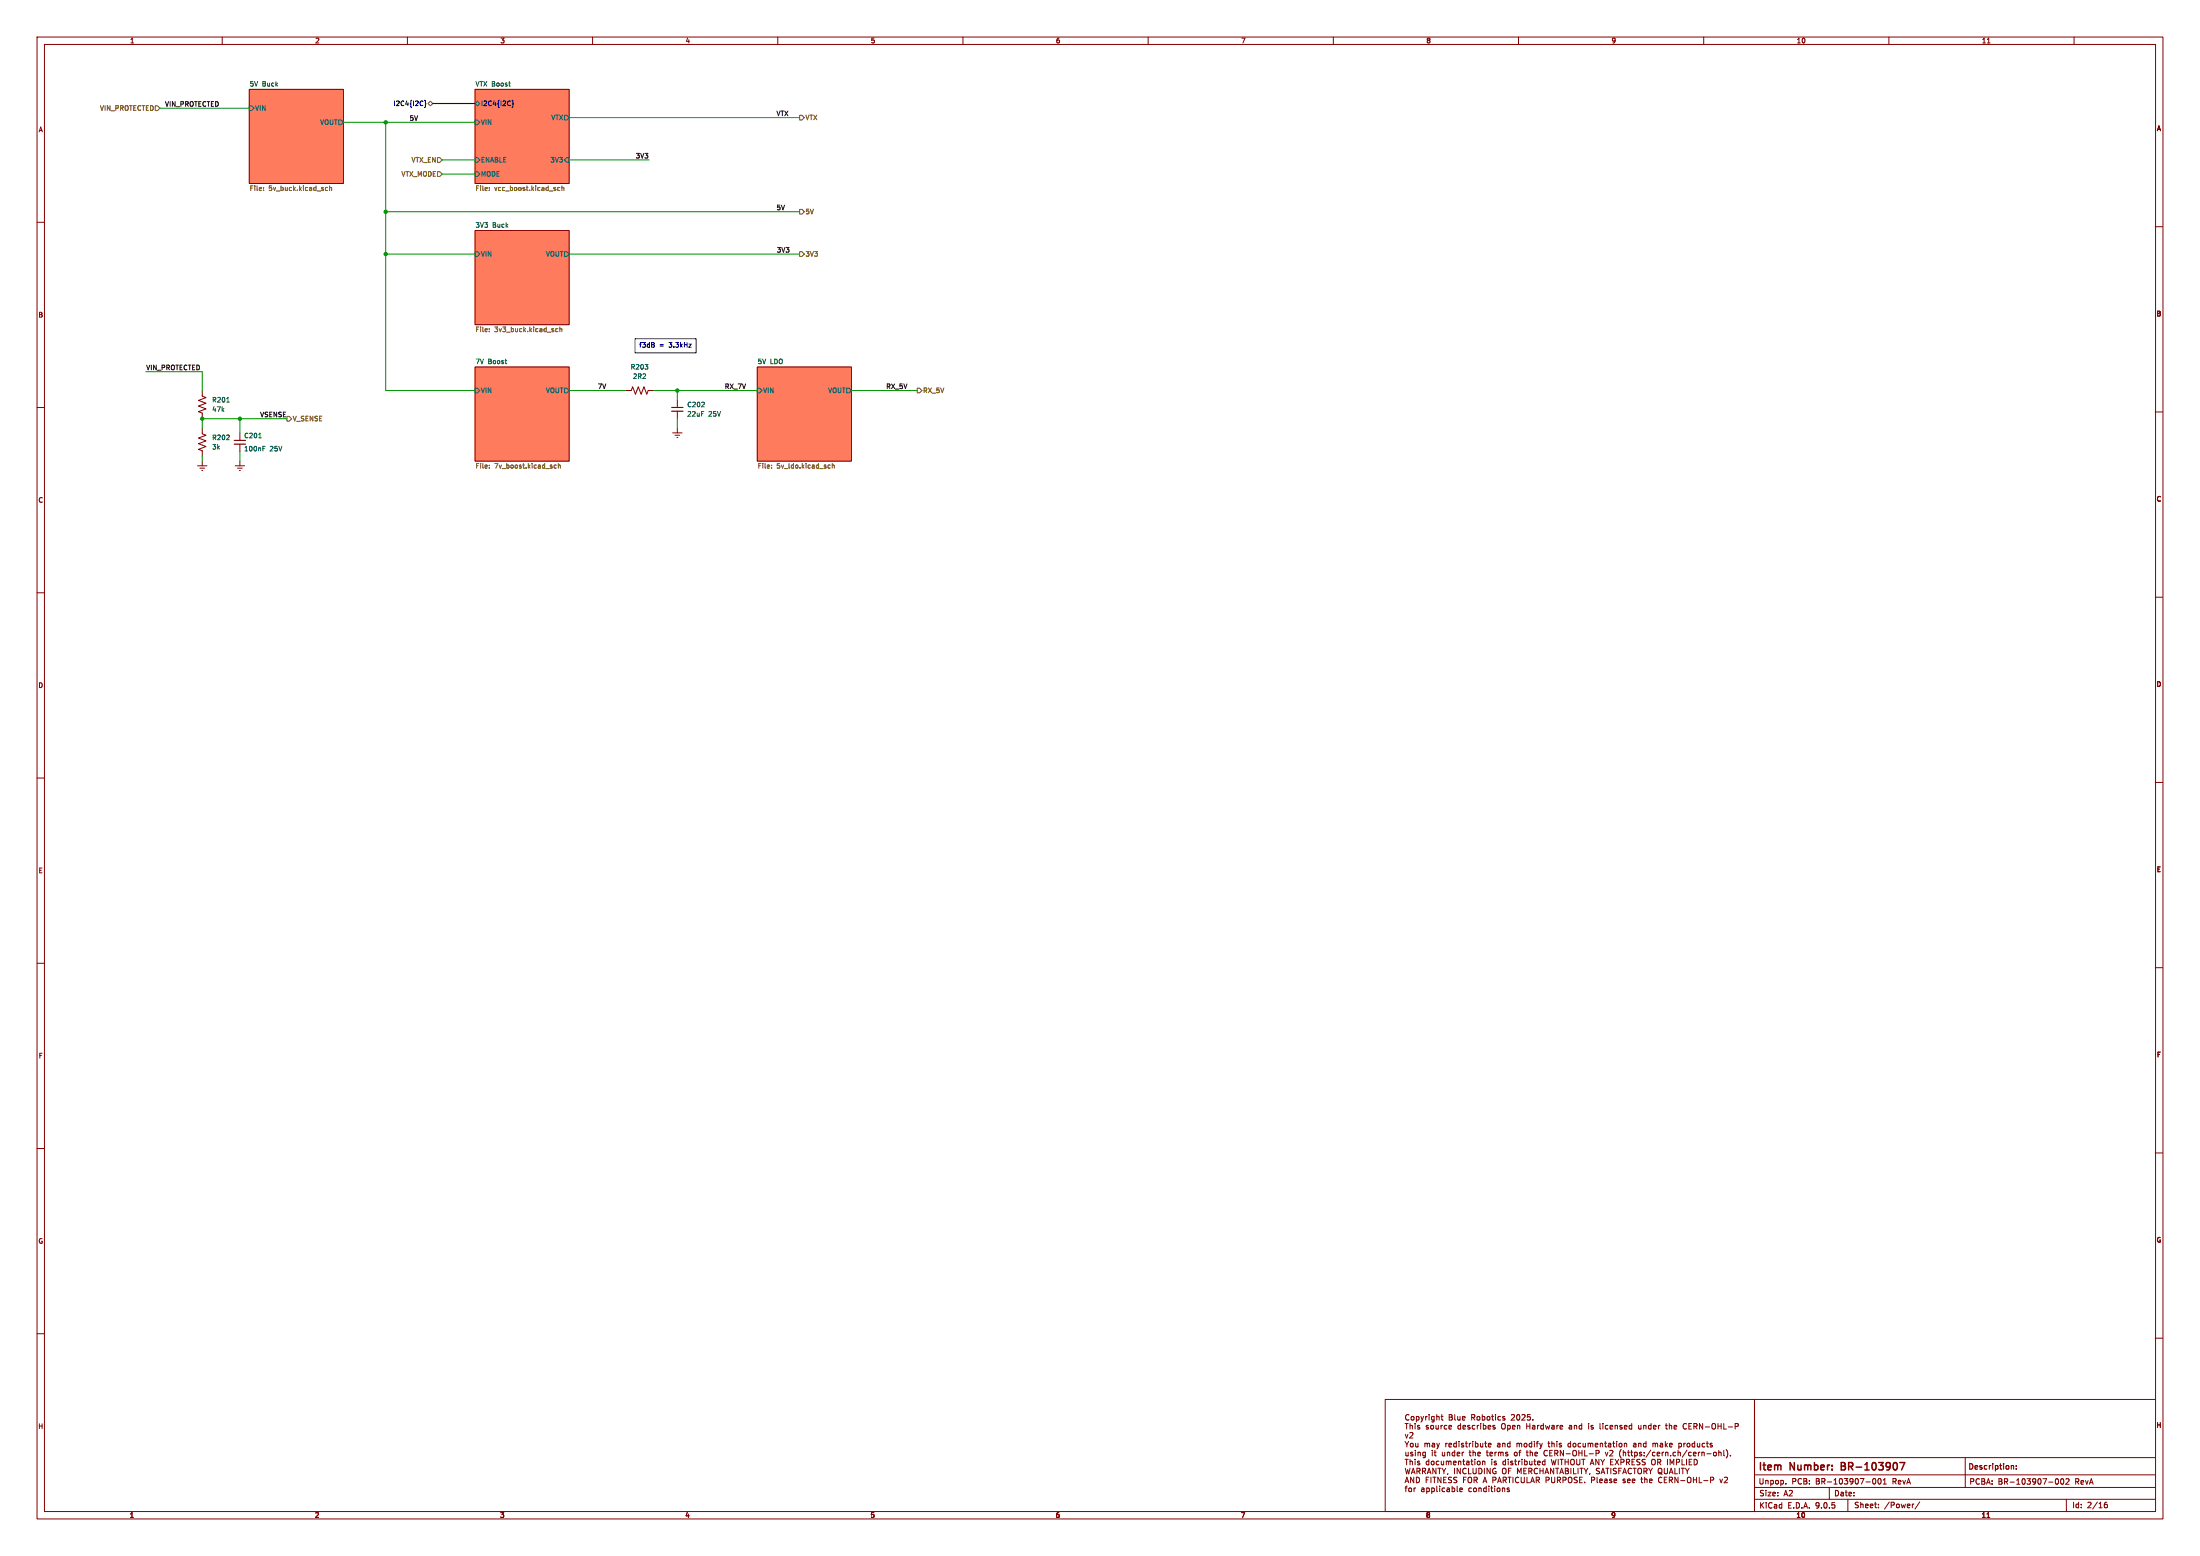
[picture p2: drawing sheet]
<svg xmlns="http://www.w3.org/2000/svg" width="594mm" height="420mm" viewBox="0 0 594 420" stroke-linecap="round" stroke-linejoin="round" font-family="sans-serif">
<g fill="none" stroke="#840000" stroke-width=".27">
<path d="M10 10h574v400h-574zM12 12h570v396h-570zM60 10v2M110 10v2M160 10v2M210 10v2M260 10v2M310 10v2M360 10v2M410 10v2M460 10v2M510 10v2"/>
<path d="M536.6 11.6h.7M560 10v2M67.3 24.1h25.4v25.4h-25.4zM128.3 24.1h25.4v25.4h-25.4zM10 60h2M128.3 62.2h25.4v25.4h-25.4zM581.9 61.2h2M128.3 99.1h25.4v25.4h-25.4zM204.5 99.1h25.4v25.4h-25.4zM10 110h2M54.6 105.4v1.5l1 .4-2 .8 2 .7-2 .8 2 .8-2 .7 1 .4v1.5M54.6 115.6v1.5l1 .4-2 .7 2 .8-2 .8 2 .7-2 .8 1 .4v1.5"/>
<path d="M64.8 116.8v2.1M64.8 119.9v2M168.9 105.4h1.5l.4-1 .8 2 .7-2 .8 2 .8-2 .7 2 .4-1h1.5M181.6 116.8h2.5M182.2 117.5h1.3M182.8 118.1h.2M182.9 108v2M182.9 111v2M182.9 115.6v1.2M581.9 111.2h2M53.3 125.7h2.6M54 126.4h1.2"/>
<path d="M54.5 127h.2M54.6 124.5v1.2M63.5 125.7h2.5M64.1 126.4h1.3M64.6 127h.3M64.8 124.5v1.2M10 160h2M581.9 161.2h2M10 210h2M581.9 211.2h2M10 260h2M581.9 261.2h2"/>
<path d="M10 310h2M581.9 311.2h2M10 360h2M374 377.7h99.7v30.3h-99.7zM473.7 377.7h108.2M473.7 377.7v30.3M581.9 361.2h2M379.4 384.2h.8M379.4 389.1l.5 .7M379.4 387.1l.4 1 .3-1M379.4 396.3l.4 1.5 .3-1.1 .3 1.1 .3-1.5M379.5 399.8h.7"/>
<path d="M379.8 384.2v1.5M379.8 393.9v1.5M379.9 389.8v.8M380.4 389.1l-.5 .7M380.4 382a.67 .67 0 0 0-.9 .6 .67 .67 0 0 0 .9 .6M380.6 386.8l.6-.2 .3 .5-.9 1h.9M380.7 384.2v1.5M380.7 393.9v1.5M380.7 384.9l.6-.1 .1 .9M380.9 389.7l.2-.1 .4 .1-.1 .8-.5-.1zM380.9 394.4l-.2 .1M381.1 397.8l.5-1.5 .5 1.5"/>
<path d="M381.1 382.4l.4-.1 .3 .3v.4l-.3 .3-.5-.3zM381.1 394.4l.3 .2v.8M381.2 397.4h.7M381.7 398.7v1.5l-.8-1.5v1.5M382.1 384.2v.2M382.1 384.7v1M382.1 394.4v1M382.2 389.6l.1 .9 .6-.1M382.4 382.4l.5-.1 .2 .3-.1 .6h-.6M382.4 382.3v1.5M382.4 398.7a.76 .76 0 0 1 .9 .8 .76 .76 0 0 1-.9 .7zM382.6 397.1l.7-.1 .1-.6-.8-.1v1.5"/>
<path d="M382.9 389.6v1M382.9 397.1l.5 .7M382.9 394.4l-.2 .2 .1 .2 .5 .2 .1 .2-.3 .2-.4-.1M383.1 394.4l.2 .1M383.3 384.8l-.4-.1-.2 .2 .1 .3 .5 .1v.4h-.6M383.6 382.3l.4 1M384 383.3l-.4 .5M384.1 397.1l.7-.1 .1-.6-.8-.1v1.5M384.4 382.3l-.4 1M384.4 397.1l.5 .7M384.7 389.7l.4-.1 .3 .2M384.7 389.6v1"/>
<path d="M384.9 382.3v1M385.1 399.4h.5M385.4 382.3l-.5 .3M385.4 389.8l.2-.2h.3l.1 1M385.4 389.8v.8M385.4 397.8l.5-1.5 .5 1.5M385.4 394.4l-.3 .3v.4l.3 .3 .4-.1M385.5 397.4h.7M385.6 384.8l-.3-.1-.2 .2v.3l.5 .1v.4h-.5M385.6 394.4l.2 .1M385.8 398.7h-.7v1.5M385.8 393.9v1.5"/>
<path d="M385.9 381.8v.2M385.9 382.3v1M386.4 398.7v1.5M386.4 384.9l.2-.2 .4 .2-.1 .8-.5-.1zM386.7 389.6h.6l.1 1M386.7 394.4l-.3 .3v.4l.3 .3 .5-.3v-.4l-.3-.3M386.9 398.7h.8M387.2 382.4l-.4-.1-.3 .3 .1 .6h.6M387.2 382.3v1.2l-.3 .3-.3-.1M387.3 398.7v1.5M387.4 389.9l-.8 .3 .3 .4 .5-.1M387.7 396.3v1.5l-.8-1.5v1.5"/>
<path d="M387.7 384.7l.1 1 .6-.1M387.9 389.6l.4 1M387.9 382.5l.6-.1 .1 .9M387.9 381.8v1.5M388.1 394.4l-.3 .3v.4l.3 .3 .4-.1M388.2 396.3h.9M388.3 390.6l-.4 .5M388.4 394.4l.1 .1M388.4 384.7v1M388.6 389.6l-.3 1M388.6 396.3v1.5M389.1 382.3h.5"/>
<path d="M389.1 384.7v1M389.1 398.7v1.5l-.9-1.5v1.5M389.1 394.4l.1 .9 .6-.1M389.3 381.8v1.3l.3 .2M389.4 396.3l.5 .8M389.4 392l.1 .9 .6-.1M389.5 384.7l-.4 .3M389.8 394.4v1M389.8 399.4h.5M389.9 397.1v.7M390.1 392v1M390.4 389.6v1"/>
<path d="M390.4 396.3l-.5 .8M390.5 394.5l.4-.1 .2 .2M390.5 394.4v1M390.5 398.7h-.7v1.5h.7M390.6 384.8l-.4-.1-.3 .3 .2 .7h.5M390.8 389.6l-.4 .2M390.9 397.7l-.1 .3M391.1 394.6l.3-.2 .3 .1 .1 .9M391.1 394.6v.8M391.2 385.2l.7-.1v-.3l-.5-.1-.2 .2 .1 .8h.6M391.2 390.1l.7-.2v-.3h-.5l-.2 .2 .1 .7h.6M391.3 381.8h.5l.3 .3-.3 .4 .3 .2v.3l-.2 .3h-.6z"/>
<path d="M391.3 382.5h.5M391.9 398.8l-.8 .1v.4l.7 .3 .1 .3-.3 .3-.5-.1M392.4 394.9l.7-.2v-.2l-.5-.1-.2 .2 .1 .7h.6M392.7 396.3v1.5M392.8 381.8v1.3l.2 .2M393.2 389.6h-.4l-.3 .2 .1 .7h.6M393.2 389.1v1.5M393.4 398.8l-.8 .1v.4l.6 .3 .2 .3-.3 .3-.6-.1M393.6 382.3v.9h.6M393.8 394.5h.6v.9M393.8 394.4v1M393.9 389.1v.1"/>
<path d="M393.9 389.6v1M394.2 382.3v1M394.3 396.3v1.5l-.9-1.5v1.5M394.4 384.8l-.5-.1-.3 .3 .2 .7h.6M394.4 384.2v1.5M394.9 382.8l.7-.1-.1-.3-.4-.1-.2 .2v.7h.6M394.9 394.4h.6M395 385.2l.7-.1-.1-.3-.4-.1-.2 .2 .1 .8h.5M395.1 393.9v1.3l.4 .2M395.1 389.6h-.3l-.2 .2v.2l.5 .1v.4h-.5M395.1 399.4h.5M395.6 389.6h.6"/>
<path d="M395.9 389.1v1.2l.3 .3M395.9 396.4a.67 .67 0 0 0-1 .7 .67 .67 0 0 0 1 .6M395.9 398.7h-.8v1.5M396 394.5h.6v.9M396.4 398.9l.3-.2a.5 .5 0 0 1 .7 .5v.5a.5 .5 0 0 1-.5 .5 .5 .5 0 0 1-.5-.5zM396.5 396.3v1.5h.7M396.6 392h.6M396.6 394.7l-.7 .3 .2 .4 .5-.1M396.7 389.6v1M396.9 384.8l-.4-.1-.2 .2 .1 .3 .5 .1v.4h-.6M397.1 394.4h.6M397.1 389.6l-.4 .2"/>
<path d="M397.4 393.9v1.3l.3 .2M397.4 382.6l.7-.1v-.5l-.7-.2v1.5M397.6 389.1v.1M397.6 389.6v1M397.7 382.6l.5 .7M397.7 396.3v1.2l.3 .3 .6-.3v-1.2M398 399.5l.7-.1 .1-.5-.8-.2v1.5M398.1 394h.1M398.2 393.9v.1M398.2 394.4v1M398.2 384.8l-.4-.1-.3 .3 .1 .7h.6M398.3 394h-.1"/>
<path d="M398.4 389.6h.4l.3 .2-.2 .7h-.5M398.4 389.1v1.5M398.4 399.5l.5 .7M398.9 384.7v1M398.9 394.5l.2-.1 .5 .1-.1 .8-.6-.1zM398.9 382.4l.4-.1 .3 .3v.4l-.3 .3-.5-.3zM399.3 384.7l-.4 .3M399.3 396.3a.76 .76 0 0 1 .9 .8 .76 .76 0 0 1-.9 .7zM399.7 389.6l.1 .9 .6-.1M399.8 384.2v.2M399.8 384.7v1M400.2 382.4l.4-.1 .3 .3-.1 .6h-.6"/>
<path d="M400.2 381.8v1.5M400.3 394.5h.6v.9M400.3 394.4v1M400.4 389.6v1M400.5 384.8l.4-.1 .3 .3-.1 .7h-.6M400.5 384.2v1.5M400.6 399.8h.7M400.8 396.3v1.5M400.9 389.6h.5M401.1 389.1v1.2l.3 .3M401.6 382.4l.4-.1 .3 .3v.4l-.3 .3-.5-.3zM401.8 385.2l.7-.1-.1-.3-.4-.1-.2 .2 .1 .8h.5"/>
<path d="M401.9 390.1l.7-.2-.1-.3h-.4l-.2 .2v.7h.6M402.4 396.3v1.5l-.9-1.5v1.5M402.7 382.3h.6M402.7 394h.1M402.8 393.9v.1M402.8 394.4v1M402.9 394h-.1M402.9 381.8v1.3l.4 .2M403.1 399.5l.7-.1 .1-.5-.8-.2v1.5M403.6 384.8l-.3-.1-.2 .2v.3l.5 .1v.4h-.5M403.8 381.8v.2M403.8 382.3v1"/>
<path d="M403.9 396.4a.68 .68 0 0 0-.9 .7 .68 .68 0 0 0 .9 .6v-.5h-.3M404 394.5l-.4-.1-.2 .2 .1 .2 .5 .2v.3h-.6M404.4 389.6h.5l.1 1M404.5 399.8h.7M405 389.9l-.7 .3 .2 .4 .5-.1M405.1 382.4l-.4-.1-.3 .3 .2 .6h.5M405.6 384.3l.2-.1a.5 .5 0 0 1 .6 .5v.5a.5 .5 0 0 1-.5 .5 .5 .5 0 0 1-.5-.5zM405.7 389.7l.6-.1 .1 1M405.7 389.6v1M405.7 396.5l.3-.2a.5 .5 0 0 1 .6 .5v.5a.5 .5 0 0 1-.5 .5 .5 .5 0 0 1-.5-.5zM405.9 399.5l.7-.1v-.5l-.7-.2v1.5M406.2 399.5l.5 .7"/>
<path d="M406.3 382.4l-.4-.1-.2 .2 .1 .2 .5 .2v.3h-.6M406.5 394.5l-.4-.1-.3 .3 .1 .6h.6M406.5 393.9v1.5M407.1 392h-.4l-.2 .2 .1 .2 .5 .1v.4h-.6M407.1 384.8l.4-.1 .3 .3-.2 .7h-.5M407.1 384.7v1.5M407.1 398.7h.9M407.2 393.9v.1M407.2 394.4v1M407.3 397h.5M407.6 398.7v1.5M407.7 389.6h-.4l-.3 .2 .1 .7h.6"/>
<path d="M407.7 389.1v1.5M408 396.3h-.7v1.5M408.1 382l.5-.2 .3 .4-.9 1.1h.9M408.4 385.2l.7-.1-.1-.3-.4-.1-.2 .2v.8h.6M408.4 394.5l-.3-.1-.2 .2v.2l.5 .2v.3h-.5M408.5 398.7v1.5M408.9 394.4h.6M408.9 392.1l.2-.1 .5 .1-.1 .8-.6-.1zM409.1 393.9v1.3l.4 .2M409.6 389.7l.4-.1 .2 .2M409.6 389.6v1M409.6 382l.3-.2a.8 .8 0 0 1 .5 .8 .8 .8 0 0 1-.5 .7l-.4-.6z"/>
<path d="M409.7 384.9l.6-.1 .1 .9M409.7 384.7v1M409.7 397.8v-1.5l.5 1.1 .5-1.1v1.5M410 394.4v1M410.1 392h.5M410.1 398.9a.67 .67 0 0 0-1 .6 .67 .67 0 0 0 1 .6M410.2 389.8l.2-.2h.4l.1 1M410.2 389.8v.8M410.4 394.4l-.4 .3M410.6 391.5l-.3 .2v1.3M410.7 398.7v1.2l.3 .3 .6-.3v-1.2M410.9 393.9v.1"/>
<path d="M410.9 394.4v1M410.9 382l.6-.2 .3 .4-.9 1.1h.9M411.4 397h.5M411.6 389.7l.2-.1 .4 .1-.1 .8-.5-.1zM411.6 394.5l.5-.1 .3 .3-.2 .6h-.6M411.6 393.9v1.5M412.1 392h.5M412.1 396.3h-.7v1.5h.7M412.2 384.2v1.5M412.2 384.9h.9M412.3 391.5v1.3l.3 .2M412.3 398.7v1.5h.7"/>
<path d="M412.8 397.1l.7-.1 .1-.6-.8-.1v1.5M413 394.4l.1 .9 .5-.1M413.1 384.2v1.5M413.1 392.1l.6-.1 .1 1M413.1 391.5v1.5M413.1 381.8h-.7v.7h.7v.7l-.2 .1-.5-.1M413.1 397.1l.5 .7M413.4 399.8h.7M413.6 389.6h-.5l-.2 .2 .1 .7h.6M413.6 389.1v1.5M413.6 394.4v1M413.8 384.8h.6v.9"/>
<path d="M413.9 383.2v.1M414.1 394.4h.6M414.3 389.1v.1M414.3 389.6v1M414.4 393.9v1.3l.3 .2M414.4 392.5l.7-.2v-.3h-.5l-.2 .2 .1 .7h.6M414.4 385.1l-.7 .3 .2 .3h.5M414.8 389.6h.6M414.8 399.5l.7-.1 .1-.5-.8-.2v1.5M415.1 394.9l.8-.2-.1-.2-.4-.1-.3 .2 .1 .7h.6M415.1 384.7v1M415.1 396.4a.67 .67 0 0 0-.9 .7 .67 .67 0 0 0 .9 .6"/>
<path d="M415.1 399.5l.5 .7M415.4 389.1l-.4 .2v1.3M415.6 384.7l-.5 .3M415.7 389.6l.4 1M415.8 397h.8M415.8 396.3v1.5M416.1 390.6l-.4 .5M416.4 389.6l-.3 1M416.6 396.3v1.5M416.7 384.8l-.4-.1-.3 .3 .1 .7h.6M416.7 384.2v1.5M417.1 394.5l-.4-.1-.3 .3 .2 .6h.5"/>
<path d="M417.1 393.9v1.5M417.1 397.8l.5-1.5 .5 1.5M417.3 384.7l.3 1 .3-.7 .2 .7 .3-1M417.3 397.4h.7M417.4 399.5l.7-.1 .1-.5-.8-.2v1.5M417.8 391.6a.67 .67 0 0 0-1 .6 .67 .67 0 0 0 1 .6M417.9 389.6h.6M418.1 389.1v1.2l.4 .3M418.4 392.2h.5M418.9 393.9l.3 1.5 .3-1.1 .3 1.1 .3-1.5M418.9 398.7v1.2l.3 .3 .6-.3v-1.2M419 389.7l.6-.1v1"/>
<path d="M419 389.1v1.5M419 384.8h.6v.9M419.1 391.5h-.7v1.5h.7M419.5 396.3v1.5l-.9-1.5v1.5M419.6 385.1l-.7 .3 .2 .3h.5M419.8 392.3l.7-.1 .1-.6-.8-.1v1.5M420 396.3h.9M420.1 392.3l.5 .7M420.4 389.1v.1M420.4 389.6v1M420.4 384.7v1M420.4 396.3v1.5"/>
<path d="M420.5 399.5l.7-.1 .1-.5-.8-.2v1.5M420.7 393.9v1.5M420.8 384.7l-.4 .3M420.9 399.5l.5 .7M421.1 397.8l.5-1.5 .5 1.5M421.2 385.2l.7-.1v-.3l-.5-.1-.2 .2 .1 .8h.6M421.3 397.4h.7M421.6 389.6h-.4l-.2 .2 .1 .2 .5 .1v.4h-.6M421.6 393.9v1.5M422 399.5l.7-.1 .1-.5-.8-.2v1.5M422.6 393.9v1.5M422.6 394.6h.8"/>
<path d="M422.6 396.3h.5l.3 .3-.3 .4 .3 .2 .1 .3-.3 .3h-.6zM422.6 397h.5M423.4 393.9v1.5M423.5 398.9l.3-.2a.5 .5 0 0 1 .6 .5v.5a.5 .5 0 0 1-.5 .5 .5 .5 0 0 1-.5-.5zM423.7 384.8h.6l.1 .9M424.1 389.6h-.5l-.2 .2 .1 .7h.6M424.1 389.1v1.5M424.1 396.3v1.5M424.3 394l-.2 .9a.5 .5 0 0 0 .5 .5 .5 .5 0 0 0 .5-.5l-.2-.9M424.4 385.1l-.8 .3 .3 .3h.5M424.8 389.7l.2-.1 .4 .1v.8l-.6-.1zM424.9 396.3v1.5h.7"/>
<path d="M425.1 384.9l.5-.1 .1 .9M425.1 384.7v1M425.7 393.9v1.2l.3 .3 .6-.3v-1.2M425.9 398.8l-.8 .1v.4l.6 .3 .2 .3-.3 .3-.6-.1M426.1 396.3v1.5M426.5 399.4h.5M426.6 396.3h.8M426.8 389.6h-.4l-.3 .2 .1 .7h.6M427 396.3v1.5M427.1 384.8l-.5-.1-.2 .3 .1 .7h.6M427.1 384.2v1.5M427.2 398.7h-.7v1.5h.7"/>
<path d="M427.4 389.6l.1 .9 .6-.1M427.5 393.9v1.5M427.7 396.3l.5 .8M427.9 393h.7M428.1 389.6v1M428.2 397.1v.7M428.7 396.3l-.5 .8M428.8 389.7l.4-.1 .2 .2M428.8 389.6v1M428.9 384.2v.2M428.9 384.7v1M429.1 392.4h1.1"/>
<path d="M429.3 397.7l-.2 .3M429.4 395.4l.5-1.5 .5 1.5M429.4 389.8l.2-.2h.4l.1 1M429.4 389.8v.8M429.5 395h.7M429.7 399.5l.7-.1 .1-.5-.8-.2v1.5M430.1 384.8l-.3-.1-.2 .2v.3l.5 .1v.4h-.5M430.7 390.1l.7-.2v-.3h-.5l-.2 .2 .1 .7h.6M431.2 398.7v1.3l.2 .2M431.7 393.9v1.5l-.8-1.5v1.5M431.9 396.4h-.8v.5l.6 .3 .2 .3-.3 .3-.6-.1M431.9 399.7l.7-.1v-.3l-.5-.1-.2 .2 .1 .7h.6"/>
<path d="M432 384.2v1.3l.2 .2M432.1 389.7l.5-.1 .1 1M432.1 389.6v1M432.2 393.9l.5 .8M432.3 397.8l.5-1.5 .5 1.5M432.4 397.4h.7M432.7 394.7v.7M432.8 384.2v.2M432.8 384.7v1M433.2 389.6h.6M433.2 393.9l-.5 .8M433.3 399.3h.6v.9"/>
<path d="M433.4 389.1v1.2l.4 .3M433.6 396.3h.8M433.9 399.6l-.7 .3 .2 .3 .5-.1M434 396.3v1.5M434.1 384.8l-.4-.1-.3 .3 .2 .7h.5M434.3 389.6h.6v1M434.7 385.2l.7-.1v-.3l-.5-.1-.2 .2 .1 .8h.6M434.9 393.9v1.5h.7M434.9 394.6h.5M434.9 389.9l-.7 .3 .2 .4 .5-.1M434.9 396.3v1.5M435.1 399.3l-.3-.1-.2 .2v.2l.5 .2v.3h-.5"/>
<path d="M435.4 389.6h.6M435.6 389.1v1.2l.4 .3M435.8 399.7l.7-.1-.1-.3-.4-.1-.2 .2 .1 .7h.5M436.1 393.9l1 1.5M436.1 384.9l.5-.1 .1 .9M436.1 384.7v1M436.4 396.4h-.8v.5l.7 .3 .1 .3-.3 .3-.5-.1M436.5 389.1v.1M436.5 389.6v1M437.1 393.9l-1 1.5M437.1 397h.5M437.2 389.7l.2-.1 .5 .1-.1 .8-.6-.1z"/>
<path d="M437.6 393.9v1.5M437.8 396.3h-.7v1.5M437.9 384.8l-.3-.1-.2 .2v.3l.5 .1v.4h-.5M438.1 397.8l.5-1.5 .5 1.5M438.3 397.4h.7M438.4 394l.1 .2-.1 .4-.8 .1M438.6 389.6v1M438.6 389.7l.5-.1 .1 1M438.6 385.2l.7-.1-.1-.3-.4-.1-.2 .2v.8h.6M438.8 399.3l-.4-.1-.2 .2 .1 .2 .5 .2v.3h-.6M439.1 393.9v1.5M439.4 392h.6"/>
<path d="M439.4 399.7l.7-.1v-.3l-.5-.1-.2 .2 .1 .7h.6M439.5 394.7l.5 .7M439.9 394l.1 .2-.1 .4-.8 .1M439.9 393h.1M440.3 392h.6M440.5 391.5v1.3l.4 .2M440.5 396.4a.67 .67 0 0 0-.9 .7 .67 .67 0 0 0 .9 .6M440.6 384.8l-.5-.1-.2 .3 .1 .7h.6M440.6 384.2v1.5M440.6 394.6h.5M440.7 399.7l.7-.1v-.3l-.5-.1-.2 .2 .1 .7h.6M440.9 396.3h.9"/>
<path d="M441.1 389.6h.5l.1 1M441.4 392.9l.4 .1M441.4 392v1.5M441.4 393.9h-.8v1.5h.8M441.4 396.3v1.5M441.7 389.9l-.7 .3 .2 .4 .5-.1M441.8 392h-.4M441.9 394.3l.9 .7-.3 .4-.6-.1M442.3 396.5l.3-.2a.5 .5 0 0 1 .6 .5v.5a.5 .5 0 0 1-.5 .5 .5 .5 0 0 1-.5-.5zM442.4 389.7l.6-.1 .1 1M442.4 389.6v1M442.4 384.7l.1 1 .6-.1"/>
<path d="M443 399.2h.6M443.1 384.7v1M443.2 398.7v1.3l.4 .2M443.4 394.3l.8 .7-.3 .4-.5-.1M443.8 384.9l.6-.1v.9M443.8 384.7v1M443.9 397.1l.7-.1v-.6l-.7-.1v1.5M444.1 399.4l.5-.1 .1 .9M444.1 398.7v1.5M444.2 397.1l.5 .7M444.4 389.1v1.5M444.4 389.6h-.4l-.3 .2 .2 .7h.5"/>
<path d="M445.1 396.3l.5 .8M445.4 399.7l.7-.1-.1-.3-.4-.1-.2 .2v.7h.6M445.6 397.1v.7M445.8 384.8l-.4-.1-.3 .3 .1 .7h.6M445.8 384.2v1.5M445.9 394.4v.5a.5 .5 0 0 0 .5 .5 .5 .5 0 0 0 .5-.5v-.5M446.1 396.3l-.5 .8M446.3 389.7l.4-.1 .2 .2M446.3 389.6v1M446.4 385.2l.7-.1v-.3l-.5-.1-.2 .2 .1 .8h.6M446.9 389.8l.2-.2h.4l.1 1M446.9 389.8v.8"/>
<path d="M447.6 394.7l.7-.1 .1-.6-.8-.1v1.5M447.8 384.7v1M447.8 396.5l.3-.2a.5 .5 0 0 1 .6 .5v.5a.5 .5 0 0 1-.5 .5 .5 .5 0 0 1-.5-.5zM447.9 392l.2 .3-.7 .2M447.9 394.7l.5 .7M448 397.4l.8 .5M448.1 392.9l-.2 .1M448.2 384.7l-.4 .3M448.3 389.6h.6v1M448.7 398.9a.67 .67 0 0 0-.9 .6 .67 .67 0 0 0 .9 .6M448.9 389.9l-.7 .3 .2 .4 .5-.1M449.4 399.4h.5"/>
<path d="M449.4 396.3v1.2l.2 .3 .6-.3v-1.2M449.6 389.1v1.5M449.6 384.7h.6M449.8 390l.4 .6M449.9 384.2v1.3l.3 .2M450.1 398.7h-.7v1.5h.7M450.2 389.6l-.6 .5M450.2 393.9v1.5M450.7 384.9l.6-.1 .1 .9M450.7 384.2v1.5M450.7 399.5l.7-.1 .1-.5-.8-.2v1.5M450.7 397.8l.5-1.5 .5 1.5"/>
<path d="M450.8 390.1l.7-.2-.1-.3h-.4l-.2 .2 .1 .7h.5M450.9 397.4h.7M450.9 395.4v-1.5l.5 1.1 .5-1.1v1.5M451.1 399.5l.5 .7M452 385.2l.7-.1-.1-.3-.4-.1-.2 .2 .1 .8h.5M452.2 396.3v1.5h.7M452.6 393.9v1.5M453.1 398.7v1.5l-.9-1.5v1.5M453.3 389.6h.4l.3 .2-.1 .7h-.6M453.3 389.6v1.5M453.4 394l.1 .2-.1 .4-.8 .1M453.4 396.3v1.5"/>
<path d="M453.8 399.6h1.1M453.9 396.3h.9M454.1 393.9v1.5h.8M454.4 396.3v1.5M454.6 389.6v1M455.1 389.6l-.5 .2M455.1 396.3l.5 .8M455.4 384.4a.67 .67 0 0 0-1 .6 .67 .67 0 0 0 1 .6M455.4 393.9v1.5M455.6 389.7l.2-.1 .4 .1-.1 .8-.5-.1zM455.6 397.1v.7M455.6 398.9l.3-.2a.5 .5 0 0 1 .7 .5v.5a.5 .5 0 0 1-.5 .5 .5 .5 0 0 1-.5-.5z"/>
<path d="M456 384.9h.5M456.1 393.9v1.5h.7M456.1 394.6h.5M456.1 396.3l-.5 .8M456.7 384.2h-.7v1.5h.7M457.2 399.4h.9M457.2 398.7v1.5M457.4 385l.7-.1v-.5l-.7-.2v1.5M457.4 393.9v1.5a.79 .79 0 0 0 .9-.5 .79 .79 0 0 0-.3-.9M457.6 389.6h-.5l-.2 .2 .1 .7h.6M457.6 389.1v1.5M457.7 385l.5 .7"/>
<path d="M458.1 398.7v1.5M458.3 389.6l.1 .9 .5-.1M458.8 398.7v1.5h.7M458.9 389.6v1M459 392h-.3M459.5 392.1l.6-.1v1M459.5 392v1M459.7 384.2v1.5l-.8-1.5v1.5M460 399.6h1.1M460.3 389.6h-.4l-.3 .2 .1 .7h.6M460.4 385.2h1.2M460.7 389.6h.6"/>
<path d="M460.9 389.1v1.2l.4 .3M461.9 399.5l.7-.1v-.5l-.7-.2v1.5M462.3 389.6h-.4l-.2 .2 .1 .2 .5 .1v.4h-.6M462.4 384.3l.2-.1a.5 .5 0 0 1 .6 .5v.5a.5 .5 0 0 1-.5 .5 .5 .5 0 0 1-.5-.5zM463.9 384.9h.8M463.9 384.2v1.5M464.4 399.2l.3 1 .4-1M464.7 384.2v1.5M465.4 391.5v1.3l.2 .2M465.4 384.2v1.5h.7M465.6 398.9l.5-.2 .3 .4-.9 1.1h.9M466.6 385.2h1.2"/>
<path d="M468.5 385l.7-.1 .1-.5-.8-.2v1.5M473.7 393.4h108.2M473.9 398.1h108M505.8 399.2l.2-.1a.8 .8 0 0 1 .5 .7 .8 .8 0 0 1-.5 .8l-.4-.6zM507.2 399.2l.2-.1a.8 .8 0 0 1 .5 .7 .8 .8 0 0 1-.5 .8l-.4-.6zM508.5 399.5l.4-.4v1.5M530.6 393.4v8.1M555.1 399.3l.2-.2a.8 .8 0 0 1 .5 .8 .8 .8 0 0 1-.5 .7l-.4-.6zM556.5 399.3l.2-.2a.8 .8 0 0 1 .5 .8 .8 .8 0 0 1-.5 .7l-.3-.6zM557.8 399.3l.6-.2 .3 .4-1 1.1h1M379.4 400.2l.5-1.5 .5 1.5M379.4 401.6h.5"/>
<path d="M379.9 401.1l-.3 .2v1.3M380.5 401.7l.4-.1 .2 .3v.4l-.2 .3-.5-.3zM381.8 401.6v1M382.2 401.6l-.4 .3M383.9 401.7h.5l.1 .9M384.5 402l-.7 .3 .2 .3h.5M385.2 401.7l.4-.1 .3 .3-.1 .7h-.6M385.2 401.6v1.5M386.6 401.7l.4-.1 .3 .3-.2 .7h-.5M386.6 401.6v1.5M387.9 401.1v1.3l.2 .2M388.7 401.1v.2"/>
<path d="M388.7 401.6v1M390.1 401.7l-.5-.1-.2 .3 .1 .7h.6M390.7 401.7h.6l.1 .9M391.4 402l-.8 .3 .3 .3h.5M392.1 401.7l.4-.1 .3 .3-.2 .7h-.5M392.1 401.1v1.5M393.4 401.1v1.3l.2 .2M394.1 402.1l.8-.1-.1-.3-.4-.1-.3 .2 .1 .8h.6M397.3 401.7l-.4-.1-.3 .3 .1 .7h.6M398 401.7l.4-.1 .2 .3v.4l-.2 .3-.5-.3zM399.3 401.8l.6-.1v.9M399.3 401.6v1"/>
<path d="M400.4 400.2l.5-1.5 .5 1.5M401.3 401.7l-.4-.1-.3 .3 .1 .7h.6M401.3 401.1v1.5M402 401.1v.2M402 401.6v1M402.5 401.6h.6M402.7 401.1v1.3l.4 .2M403.6 401.1v.2M403.6 401.6v1M404.4 401.7l.3-.1 .3 .3v.4l-.3 .3-.5-.3zM404.4 400.2l.5-1.5 .5 1.5M405.6 401.8l.6-.1 .1 .9"/>
<path d="M405.6 401.6v1M407.5 401.7l-.4-.1-.2 .2 .1 .3 .5 .1v.4h-.6M413.3 400.2l.5-1.5 .5 1.5M427.9 400.1v.1M473.9 404.7h108M473.9 401.5h108M482.2 400.4v.2M493.9 401.5v3.2M498.9 404.7v3.3M507.2 406.8v.2M507.2 406v.2M508.5 400.6h.8"/>
<path d="M516.8 406h-.3M518.3 405.4l-1.3 1.9M536.5 409.6h.7M557.9 404.7v3.3M568.2 406.3l.2-.3 .6 .3v.4l-.3 .3-.5-.3M568.9 405.5h-.5l-.2 .6"/>
</g>
<path d="M497.1 395.7h.7M497.8 394.8h-.7v2h.8M512.9 394.8h1.4l-.9 2" fill="none" stroke="#840000" stroke-width=".4"/>
<path d="M63.2 118.9h3.1M181.4 110h3M544.4 396.4v.2M544.4 395.6v.2" fill="none" stroke="#840000" stroke-width=".3"/>
<g fill="#ff7b5e" stroke="#ff7b5e" stroke-width=".27">
<path d="M128.3 99.1h25.4v25.4h-25.4z"/>
<path d="M67.3 24.1h25.4v25.4h-25.4z"/>
<path d="M128.3 62.2h25.4v25.4h-25.4z"/>
<path d="M204.5 99.1h25.4v25.4h-25.4z"/>
<path d="M128.3 24.1h25.4v25.4h-25.4z"/>
</g>
<g fill="none" stroke="#006464" stroke-width=".27">
<path d="M67.3 28.6h.6l.7 .6-.7 .6h-.6zM91.4 32.4h.7l.6 .6-.6 .7h-.7zM128.3 27.9l.6-.6 .6 .6-.6 .7zM128.3 32.4h.6l.6 .6-.6 .7h-.6zM152.4 31.1h.6l.7 .7-.7 .6h-.6zM128.3 42.5h.6l.6 .7-.6 .6h-.6zM128.3 46.4h.6l.6 .6-.6 .6h-.6zM153 42.5h.7v1.3h-.7l-.6-.6zM128.3 67.9h.6l.6 .7-.6 .6h-.6zM152.4 67.9h.6l.7 .7-.7 .6h-.6zM61.2 108.5h.7M69.8 118.2h.8"/>
<path d="M128.3 104.8h.6l.6 .6-.6 .6h-.6zM152.4 104.8h.6l.7 .6-.7 .6h-.6zM204.5 104.8h.6l.6 .6-.6 .6h-.6zM228.6 104.8h.6l.7 .6-.7 .6h-.6zM71 121.1h.4M71 120.5h.6"/>
</g>
<g fill="none" stroke="#725600" stroke-width=".27">
<path d="M41.9 28.6h.6l.7 .6-.7 .6h-.6zM115.6 27.9l.6-.6 .6 .6-.6 .7zM215.9 31.1h.6l.7 .7-.7 .6h-.6zM71.2 51.3v.1M71.2 50.7v.1M88 51.4h.5M88 50.7h.5M89 50.7h.5v.7M89 50.2v1.2M118.1 42.5h.6l.7 .7-.7 .6h-.6zM118.1 46.4h.6l.7 .6-.7 .6h-.6zM132.1 50.7v.1"/>
<path d="M132.1 51.3v.1M151.2 50.7l-.4-.1-.2 .2 .1 .6h.5M151.7 50.7h.5l.1 .7M151.7 50.2v1.2M215.9 56.5h.6l.7 .7-.7 .6h-.6zM215.9 67.9h.6l.7 .7-.7 .6h-.6zM132.1 88.8v.1M132.1 89.4v.1M150.6 88.8l-.3-.1-.3 .2 .1 .6h.5M151.2 88.8h.5v.7M151.2 88.3v1.2M77.5 112.4h.6l.6 .6-.6 .7h-.6z"/>
<path d="M247.6 104.8h.7l.6 .6-.6 .6h-.7zM132.1 126.2v.2M132.1 125.6v.1M150.2 125.6l-.4-.1-.2 .3 .1 .5h.5M150.7 125.6h.5l.1 .8M150.7 125.1v1.3M208.3 126.2v.2M208.3 125.6v.1M223.7 126.3h.5M223.7 125.6h.5M224.7 125.6h.5l.1 .8M224.7 125.1v1.3"/>
</g>
<path d="M114.6 27.1l.3 .1v.7l.1 .1-.1 .2v.6l-.3 .2M138.2 27.1l.3 .1v.7l.2 .1-.2 .2v.6l-.3 .2" fill="none" stroke="#000084" stroke-width=".27"/>
<path d="M63.2 119.9h3.1M181.4 111h3" fill="none" stroke="#840000" stroke-width=".33"/>
<path d="M116.8 27.9h11.5" fill="none" stroke="#000084" stroke-width=".3"/>
<g fill="none" stroke="#009600" stroke-width=".27">
<path d="M43.2 29.2h24.1M92.7 33h35.6M104.1 33v72.4h24.2M153.7 31.8h62.2M104.1 57.2h111.8M119.4 43.2h8.9M119.4 47h8.9M153.7 43.2h21.6M104.1 68.6h24.2M153.7 68.6h62.2M39.4 100.3h15.2v5.1M64.8 113v3.8"/>
<path d="M77.5 113h-22.9v2.6M153.7 105.4h15.2M176.5 105.4h28M182.9 105.4v2.6M182.9 113v2.6M229.9 105.4h17.7M54.6 123.2v1.3M64.8 121.9v2.6"/>
</g>
<path d="M171.4 91.4h16.6v3.9h-16.6zM176.6 93.2v.4" fill="none" stroke="#0000c2" stroke-width=".27"/>
<g fill="#009600" stroke="#009600" stroke-width=".27">
<circle cx="104.1" cy="68.6" r=".46"/>
<circle cx="54.6" cy="113" r=".46"/>
<circle cx="104.1" cy="33" r=".46"/>
<circle cx="64.8" cy="113" r=".46"/>
<circle cx="182.9" cy="105.4" r=".46"/>
<circle cx="104.1" cy="57.2" r=".46"/>
</g>
<g font-size="2.8" fill="#840000">
<text x="474.6" y="397.5">Item</text>
<text x="483.4" y="397.5">Number:</text>
<text x="498" y="397.5">BR-103907</text>
</g>
<g font-size="2.1" fill="#840000">
<text x="379.1" y="393.3">Copyright</text>
<text x="391" y="393.3">Blue</text>
<text x="397.2" y="393.3">Robotics</text>
<text x="421.6" y="393.3">source</text>
<text x="430.3" y="393.3">describes</text>
<text x="442.3" y="393.3">Open</text>
<text x="449.1" y="393.3">Hardware</text>
<text x="460.8" y="393.3">and</text>
<text x="466.2" y="393.3">is</text>
<text x="474.7" y="400.9">Unpop.</text>
<text x="483.7" y="400.9">PCB:</text>
<text x="490.3" y="400.9">BR-103907-001</text>
<text x="511.1" y="400.9">RevA</text>
<text x="531.3" y="397.1">Description:</text>
<text x="531.6" y="400.9">PCBA:</text>
<text x="539.4" y="400.9">BR-103907-002</text>
<text x="560.3" y="400.9">RevA</text>
<text x="474.9" y="404.1">Size:</text>
<text x="474.9" y="407.4">KiCad</text>
<text x="481.6" y="404.1">A2</text>
<text x="482.6" y="407.4">E.D.A.</text>
<text x="490.2" y="407.4">9.0.5</text>
<text x="495.1" y="404.1">Date:</text>
<text x="500.5" y="407.3">Sheet:</text>
<text x="508.7" y="407.3">/Power/</text>
<text x="559.4" y="407.3">Id:</text>
<text x="563.5" y="407.3">2/16</text>
</g>
<g font-size="1.8" fill="#840000">
<text x="35" y="11.9">1</text>
<text x="85" y="11.9">2</text>
<text x="135" y="11.9">3</text>
<text x="185" y="11.9">4</text>
<text x="235" y="11.9">5</text>
<text x="285" y="11.9">6</text>
<text x="335" y="11.9">7</text>
<text x="385" y="11.9">8</text>
<text x="435" y="11.9">9</text>
<text x="485" y="11.9">10</text>
<text x="535" y="11.9">11</text>
<text x="10.3" y="35.9">A</text>
<text x="582.3" y="35.6">A</text>
<text x="10.3" y="85.9">B</text>
<text x="582.2" y="85.6">B</text>
<text x="10.3" y="135.9">C</text>
<text x="582.2" y="135.6">C</text>
<text x="10.3" y="185.9">D</text>
<text x="582.2" y="185.6">D</text>
<text x="10.3" y="235.9">E</text>
<text x="582.2" y="235.6">E</text>
<text x="10.3" y="285.9">F</text>
<text x="582.3" y="285.6">F</text>
<text x="10.3" y="335.9">G</text>
<text x="582.2" y="335.6">G</text>
<text x="10.2" y="385.9">H</text>
<text x="582.1" y="385.6">H</text>
<text x="34.9" y="409.9">1</text>
<text x="84.9" y="409.9">2</text>
<text x="134.9" y="409.9">3</text>
<text x="184.9" y="409.9">4</text>
<text x="234.9" y="409.9">5</text>
<text x="284.9" y="409.9">6</text>
<text x="334.9" y="409.9">7</text>
<text x="384.9" y="409.9">8</text>
<text x="434.9" y="409.9">9</text>
<text x="484.9" y="409.9">10</text>
<text x="534.9" y="409.9">11</text>
</g>
<g font-size="1.8" fill="#006464">
<text x="67.3" y="23.4">5V</text>
<text x="70.8" y="23.4">Buck</text>
<text x="128.3" y="23.4">VTX Boost</text>
<text x="68.8" y="30.1">VIN</text>
<text x="86.3" y="33.9">VOUT</text>
<text x="129.7" y="33.9">VIN</text>
<text x="148.7" y="32.6">VTX</text>
<text x="129.7" y="44">ENABLE</text>
<text x="129.7" y="47.9">MODE</text>
<text x="148.5" y="44">3V3</text>
<text x="128.3" y="61.5">3V3</text>
<text x="132.9" y="61.5">Buck</text>
<text x="129.7" y="69.4">VIN</text>
<text x="147.3" y="69.4">VOUT</text>
<text x="128.3" y="98.3">7V</text>
<text x="131.7" y="98.3">Boost</text>
<text x="170.2" y="99.9">R203</text>
<text x="204.5" y="98.3">5V</text>
<text x="207.9" y="98.3">LDO</text>
<text x="129.7" y="106.3">VIN</text>
<text x="147.3" y="106.3">VOUT</text>
<text x="170.8" y="102.5">2R2</text>
<text x="205.9" y="106.3">VIN</text>
<text x="223.5" y="106.3">VOUT</text>
<text x="57.2" y="108.8">R201</text>
<text x="57.2" y="111.4">47k</text>
<text x="185.4" y="110.1">C202</text>
<text x="185.4" y="112.6">22uF</text>
<text x="191.3" y="112.6">25V</text>
<text x="57.2" y="119">R202</text>
<text x="65.8" y="118.5">C201</text>
<text x="57.2" y="121.5">3k</text>
<text x="65.8" y="122">100nF</text>
<text x="72.8" y="122">25V</text>
</g>
<g font-size="1.8" fill="#0f0f0f">
<text x="44.4" y="28.9">VIN_PROTECTED</text>
<text x="110.5" y="32.7">5V</text>
<text x="209.5" y="31.4">VTX</text>
<text x="171.5" y="42.8">3V3</text>
<text x="209.5" y="56.8">5V</text>
<text x="209.6" y="68.2">3V3</text>
<text x="39.4" y="100">VIN_PROTECTED</text>
<text x="161.3" y="105.1">7V</text>
<text x="195.6" y="105.1">RX_7V</text>
<text x="239.2" y="105.1">RX_5V</text>
<text x="70.1" y="112.7">VSENSE</text>
</g>
<g font-size="1.8" fill="#000084">
<text x="106.1" y="28.8">I2C4{I2C}</text>
<text x="129.7" y="28.8">I2C4{I2C}</text>
</g>
<g font-size="1.8" fill="#725600">
<text x="26.9" y="30.1">VIN_PROTECTED</text>
<text x="217.4" y="32.6">VTX</text>
<text x="108.3" y="47.9">VTX_MODE</text>
<text x="111" y="44">VTX_EN</text>
<text x="67.3" y="51.8">File:</text>
<text x="72.5" y="51.8">5v_buck.kicad_sch</text>
<text x="128.3" y="51.8">File:</text>
<text x="133.5" y="51.8">vcc_boost.kicad_sch</text>
<text x="217.4" y="58">5V</text>
<text x="217.4" y="69.4">3V3</text>
<text x="128.3" y="89.9">File:</text>
<text x="133.5" y="89.9">3v3_buck.kicad_sch</text>
<text x="249.1" y="106.3">RX_5V</text>
<text x="78.9" y="113.9">V_SENSE</text>
<text x="128.3" y="126.8">File:</text>
<text x="133.5" y="126.8">7v_boost.kicad_sch</text>
<text x="204.5" y="126.8">File:</text>
<text x="209.7" y="126.8">5v_ldo.kicad_sch</text>
</g>
<g font-size="1.8" fill="#0000c2">
<text x="172.5" y="94.1">f3dB</text>
<text x="178" y="94.1">=</text>
<text x="180.7" y="94.1">3.3kHz</text>
</g>
</svg>
